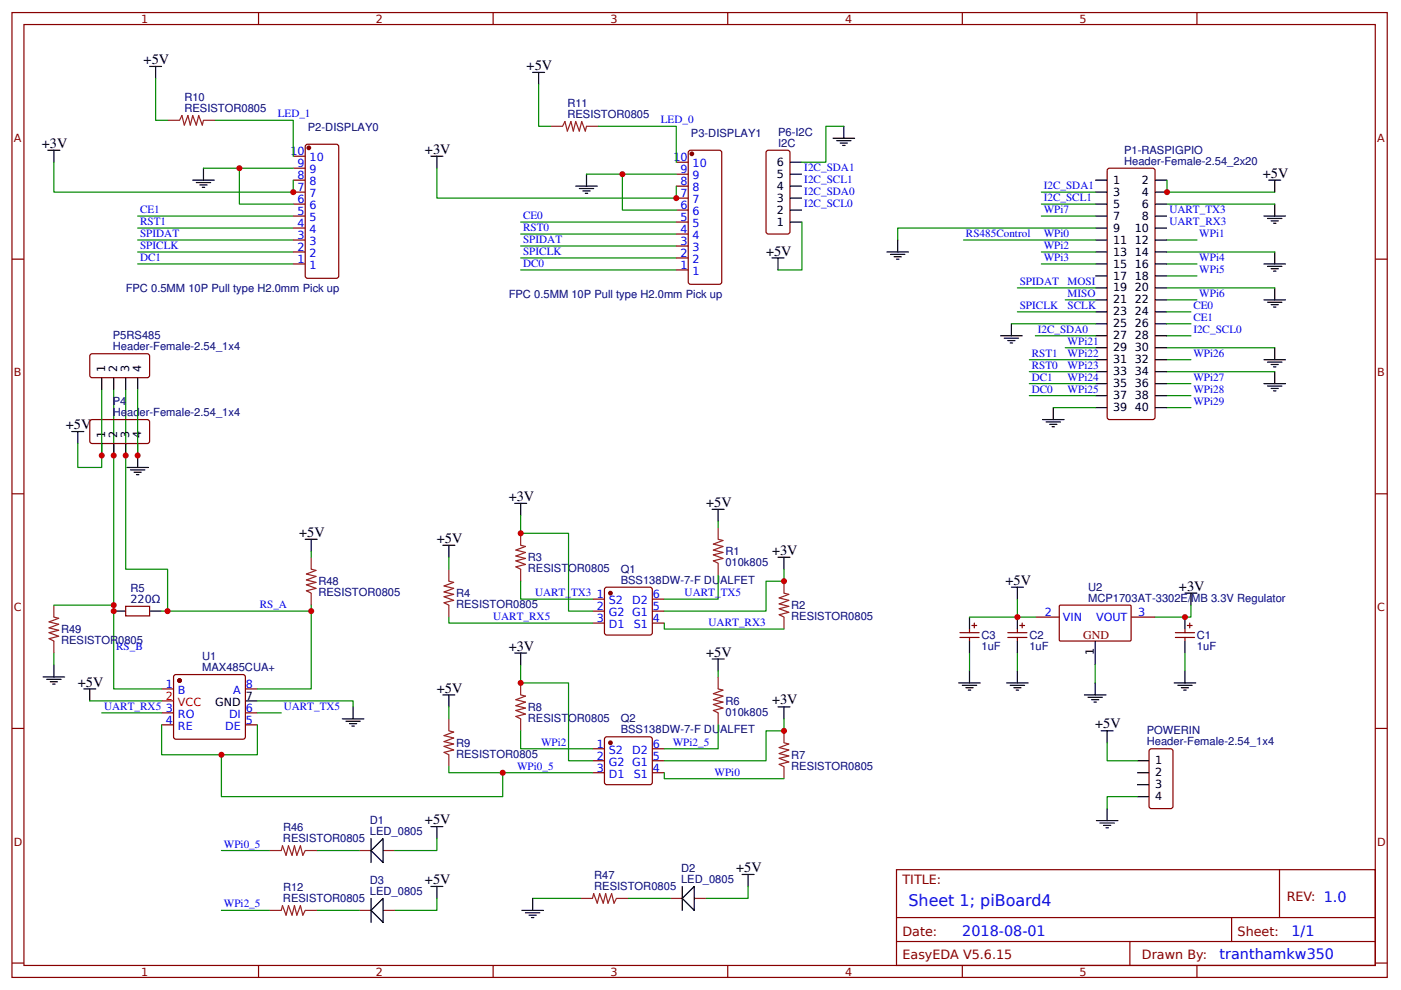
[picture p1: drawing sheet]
<svg xmlns="http://www.w3.org/2000/svg" width="310mm" height="219mm" viewBox="0 0 310 219" stroke-linecap="round" stroke-linejoin="round" font-family="sans-serif">
<g fill="none" stroke="#800" stroke-width=".26">
<path d="M2.6 2.8h304.1v213.2h-304.1zM5.3 5.4h298.7v208h-298.7zM57.1 2.8v2.6M109 2.8v2.6M160.9 2.8v2.6M212.7 2.8v2.6M264.6 2.8v2.6M64.8 34.5h2.7M64.8 37.2h2.7M64.8 39.8h2.7M67.7 32l6.6-.1 .3 .1 .3 .4v28.6l-.1 .3-.5 .2h-6.3l-.3-.1-.2-.4v-28.6zM149.5 35.9h2.6"/>
<path d="M149.5 38.5h2.6M152.2 33.5l.5-.3h6.3l.5 .3v.2v28.6v.3l-.5 .2h-6.3l-.5-.2-.1-.3zM169.4 33.5l.5-.3h4.2l.5 .3v.2v17.5v.3l-.5 .2h-4.2l-.5-.2-.1-.3zM244.8 37.4l.5-.2h9.5l.5 .2v.3v54.5v.3l-.5 .2h-9.5l-.5-.2-.1-.3zM2.6 57.3h2.7M64.8 42.5h2.7M64.8 45.1h2.7M64.8 47.8h2.7M64.8 50.4h2.7M64.8 53h2.7M64.8 55.7h2.7M64.8 58.3h2.7"/>
<path d="M149.5 41.1h2.6M149.5 43.8h2.6M149.5 46.4h2.6M149.5 49.1h2.6M149.5 51.7h2.6M149.5 54.4h2.6M149.5 57h2.6M149.5 59.7h2.6M304 57.3h2.7M19.9 78.4l.5-.2 12.4 .1 .3 .4-.1 4.5-.5 .3-12.4-.1-.3-.5zM20.1 92.8h12.7l.3 .5-.1 4.5-.5 .2h-12.4l-.3-.5v-4.2zM2.6 109.1h2.7"/>
<path d="M304 109.1h2.7M27.8 134h5.3v2.1h-5.3zM131 132.4h2.6M131 135.1h2.6M131 137.7h2.6M133.7 130l.4-.2 9.8 .1 .3 .4-.1 9.8-.4 .3-9.8-.1-.3-.5zM144.2 132.4h2.6M144.2 135.1h2.6M144.2 137.7h2.6M212.2 139.8h4.2M214.3 139v.8M214.8 138.2h1.1"/>
<path d="M215.4 137.7v1.1M222.8 139.8h4.2M224.9 139v.8M225.4 138.2h1.1M226 137.7v1.1M228.9 136.4h5.3M234.2 133.9l.2-.2 15.5 .1 .1 .2v7.6l-.2 .1-15.5-.1-.1-.2zM250 136.4h5.3M259.8 139.8h4.3M261.9 139v.8M262.5 138.2h1M263 137.7v1.1"/>
<path d="M35.7 152.3h2.7M35.7 157.6h2.7M38.6 149.2h15.4l.2 .4v13.5l-.5 .3-15.1-.1-.2-.4v-13.3zM54.2 152.3h2.7M54.2 157.6h2.7M212.2 140.9h4.2M214.3 140.9v.8M222.8 140.9h4.2M224.9 140.9v.8M259.8 140.9h4.3M261.9 140.9v.8M2.6 161h2.7"/>
<path d="M35.7 160.2h2.7M54.2 160.2h2.7M131 165.5h2.6M131 168.1h2.6M131 170.8h2.6M133.7 163.1l.4-.2h9.8l.3 .5-.1 9.8-.4 .2h-9.8l-.3-.5zM144.2 165.5h2.6M144.2 168.1h2.6M144.2 170.8h2.6M254.1 165.8l.4-.3h4.3l.4 .3 .1 12.4-.3 .5h-4.5l-.4-.2zM304 161h2.7M198.2 192.2h105.8v21.2h-105.8z"/>
<path d="M282.8 192.2v10.6M2.6 212.9h2.7M57.1 213.4v2.6M109 213.4v2.6M160.9 213.4v2.6M198.2 202.8h105.8M198.2 208.1h105.8M212.7 213.4v2.6M249.8 208.1v5.3M264.6 213.4v2.6M272.3 202.8v5.3M304 212.9h2.7"/>
</g>
<g fill="none" stroke="#000" stroke-width=".26">
<path d="M33.1 14.7h2.6M34.4 14.7v2.6M117.7 16h2.7M119.1 16v2.7M10.6 33.2h2.6M11.9 33.2v2.7M42.6 39.8h4.8M45 37.2v2.6M95.2 34.5h2.7M96.6 34.5v2.7M129.6 38.5v2.6M174.6 38.5h2.7"/>
<path d="M174.6 35.9h2.7M184.1 30.6h4.8M184.9 31.1h3.2M185.7 31.6h1.6M186.3 32.1h.5M186.5 27.9v2.7M242.1 39.8h2.6M255.3 39.8h2.7M280.5 39.8h2.6M281.8 39.8v2.7M43.4 40.3h3.2M44.2 40.9h1.6"/>
<path d="M44.7 41.4h.5M127.3 41.1h4.7M128.1 41.7h3.1M128.9 42.2h1.5M129.4 42.7h.5M170.7 57h2.6M172 57v2.7M174.6 41.1h2.7M174.6 49.1h2.7M174.6 46.4h2.7M174.6 43.8h2.7M196.1 55.7h4.7"/>
<path d="M196.8 56.2h3.2M197.6 56.8h1.6M198.2 57.3h.5M198.4 53v2.7M242.1 42.5h2.6M242.1 45.1h2.6M242.1 47.8h2.6M242.1 50.4h2.6M242.1 53h2.6M242.1 55.7h2.6M242.1 58.3h2.6M255.3 42.5h2.7"/>
<path d="M255.3 45.1h2.7M255.3 47.8h2.7M255.3 50.4h2.7M255.3 53h2.7M255.3 55.7h2.7M255.3 58.3h2.7M279.4 47.8h4.8M279.4 58.3h4.8M280.2 48.3h3.2M280.2 58.9h3.2M281 48.8h1.6M281 59.4h1.6"/>
<path d="M281.5 49.3h.5M281.5 59.9h.5M281.8 45.1v2.7M281.8 55.7v2.6M221.2 74.2h4.8M222 74.7h3.2M222.8 75.3h1.6M223.3 75.8h.5M223.6 71.6v2.6M242.1 61h2.6M242.1 63.6h2.6M242.1 66.3h2.6"/>
<path d="M242.1 68.9h2.6M242.1 71.6h2.6M242.1 74.2h2.6M242.1 76.9h2.6M242.1 79.5h2.6M255.3 61h2.7M255.3 63.6h2.7M255.3 66.3h2.7M255.3 68.9h2.7M255.3 71.6h2.7M255.3 74.2h2.7M255.3 76.9h2.7"/>
<path d="M255.3 79.5h2.7M279.4 66.3h4.8M279.4 79.5h4.8M280.2 66.8h3.2M281 67.3h1.6M281.5 67.9h.5M281.8 63.6v2.7M281.8 76.9v2.6M15.9 95.4h2.6M17.2 95.4v2.6M22.5 83.5v2.6M22.5 98v2.7"/>
<path d="M25.1 83.5v2.6M25.1 98v2.7M27.8 83.5v2.6M27.8 98v2.7M30.4 83.5v2.6M30.4 98v5.3M230.5 92.7h4.7M231.2 93.3h3.2M232 93.8h1.6M232.6 94.3h.5M232.8 90.1v2.6M242.1 82.2h2.6"/>
<path d="M242.1 84.8h2.6M242.1 87.4h2.6M242.1 90.1h2.6M255.3 82.2h2.7M255.3 84.8h2.7M255.3 87.4h2.7M255.3 90.1h2.7M279.4 84.8h4.8M280.2 85.3h3.2M280.2 80h3.2M281 85.9h1.6M281 80.6h1.6"/>
<path d="M281.5 86.4h.5M281.5 81.1h.5M281.8 82.2v2.6M28 103.3h4.8M28.8 103.8h3.2M29.6 104.4h1.6M30.2 104.9h.5M67.5 119.2h2.6M68.8 119.2v2.6M113.8 111.3h2.6M115.1 111.3v2.6M157.4 112.6h2.7"/>
<path d="M158.7 112.6v2.6M25.1 135.1h2.7M33.1 135.1h2.6M97.9 120.5h2.6M99.2 120.5v2.7M172 123.2h2.6M173.3 123.2v2.6M214.3 136.4v2.6M223.6 129.8h2.6M224.9 129.8v2.6M224.9 136.4v2.6M261.9 131.1h2.7"/>
<path d="M261.9 136.4v2.6M263.3 131.1v2.6M9.5 149.6h4.8M10.3 150.2h3.2M11.1 150.7h1.6M11.6 151.2h.6M11.9 147v2.6M18.5 152.3h2.7M19.8 152.3v2.6M54.2 154.9h2.7M75.7 158.9h4.7M76.5 159.4h3.1"/>
<path d="M77.3 159.9h1.5M78.1 156.2v2.7M97.9 153.6h2.6M99.2 153.6v2.6M113.8 144.3h2.6M115.1 144.3v2.7M157.4 145.7h2.7M158.7 145.7v2.6M172 156.2h2.6M173.3 156.2v2.7M211.9 150.9h4.8M212.7 151.5h3.2"/>
<path d="M213.5 152h1.6M214 152.5h.6M214.3 141.7v2.6M214.3 148.3v2.6M222.5 150.9h4.8M223.3 151.5h3.2M224.1 152h1.6M224.6 152.5h.6M224.9 141.7v2.6M224.9 148.3v2.6M239.7 153.6h4.8M240.5 154.1h3.2"/>
<path d="M241.3 154.6h1.6M241.8 155.2h.6M242.1 141.7v5.3M242.1 150.9v2.7M259.6 150.9h4.7M260.3 151.5h3.2M261.1 152h1.6M261.7 152.5h.5M261.9 141.7v2.6M261.9 148.3v2.6M77.8 160.5h.5M243.4 161.5h2.7"/>
<path d="M244.7 161.5v2.7M244.7 178.7v2.7M251.4 168.1h2.6M251.4 170.8h2.6M251.4 173.4h2.6M251.4 176.1h2.6M82 188l2.7-2.7v5.3zM82 185.3v5.3M82 198.6v5.3M95.2 182.7h2.7M95.2 195.9h2.7M96.6 182.7v2.6"/>
<path d="M96.6 195.9v2.7M117.7 198.6v2.6M150.8 195.9v5.3M153.5 195.9v5.3l-2.7-2.6zM164 193.3h2.7M165.4 193.3v2.6M242.4 181.4h4.7M243.2 181.9h3.1M243.9 182.4h1.6M244.5 183h.5M82 201.2l2.7-2.6v5.3zM115.4 201.2h4.7"/>
<path d="M116.2 201.7h3.1M116.9 202.3h1.6M117.5 202.8h.5"/>
</g>
<g fill="none" stroke="#080" stroke-width=".26">
<path d="M34.4 17.3v9.3h2.6M119.1 18.7v9.2h2.6M11.9 35.9v6.6h52.9v-2.7M45 37.2h19.8M47.6 26.6h17.2v7.9M52.9 37.2v7.9h11.9M96.6 37.2v6.6h52.9v-2.7M129.6 38.5h19.9M132.3 27.9h17.2v8M137.6 38.5v7.9h11.9M186.5 27.9h-3.9v8h-5.3M258 39.8v2.7h23.8"/>
<path d="M30.4 55.7h34.4M30.4 53h34.4M30.4 58.3h34.4M30.4 47.8h34.4M30.4 50.4h34.4M115.1 54.4h34.4M115.1 57h34.4M115.1 59.7h34.4M115.1 51.7h34.4M115.1 49.1h34.4M177.3 49.1v10.6h-5.3M213 53h29.1"/>
<path d="M230.2 45.1h11.9M230.2 55.7h11.9M230.2 42.5h11.9M230.2 58.3h11.9M230.2 47.8h11.9M242.1 50.4h-43.7v2.6M258 45.1h23.8M258 55.7h23.8M258 53h6.6M258 58.3h6.6M223.6 71.6h18.5M224.9 63.6h17.2"/>
<path d="M224.9 68.9h17.2M227.5 79.5h14.6M228.9 74.2h13.2M235.5 66.3h6.6M235.5 76.9h6.6M258 71.6h5.3M258 63.6h23.8M258 61h6.6M258 66.3h6.6M258 76.9h23.8M258 79.5h5.3M258 74.2h5.3"/>
<path d="M258 68.9h5.3M22.5 86.1v17.2h-5.3v-5.3M25.1 86.1v66.2h10.6M27.8 86.1v39.7h9.2v9.3h-1.3M30.4 86.1v14.6M227.5 82.2h14.6M227.5 84.8h14.6M227.5 87.4h14.6M232.8 90.1h9.3M258 90.1h5.3M258 82.2h23.8M258 84.8h5.3"/>
<path d="M258 87.4h5.3M115.1 113.9v4h10.6v17.2h5.3M158.7 115.2v1.3M11.9 133.7h13.2M37 135.1h31.8v17.2h-11.9M68.8 121.8v1.4M68.8 133.7v1.4M99.2 136.4v1.3h31.8M99.2 123.2v2.6M115.1 128.5v3.9h15.9M146.8 137.7v1.3h26.5M158.7 127.1v5.3h-11.9"/>
<path d="M173.3 125.8v2.7h-4v6.6h-22.5M214.3 136.4h10.6M224.9 132.4v4h4M263.3 133.7v2.7h-8M11.9 144.3v2.7M19.8 154.9h15.9M22.5 157.6h13.2M56.9 154.9h21.2v1.3M56.9 157.6h5.3M99.2 156.2v2.7M115.1 147v3.9h10.6v17.2h5.3M158.7 148.3v1.3"/>
<path d="M173.3 158.9v2.6h-4v6.6h-22.5M214.3 144.3v4M224.9 144.3v4M242.1 147v3.9M261.9 144.3v4M35.7 160.2v6.6h21.2v-6.6M48.9 166.8v9.3h62.2v-5.3M99.2 169.5v1.3h31.8M115.1 161.5v4h15.9M146.8 170.8v1.3h26.5M158.7 160.2v5.3h-11.9M244.7 164.2v3.9h6.7"/>
<path d="M251.4 176.1h-6.7v2.6M48.9 188h10.6M70.1 188h9.3M96.6 185.3v2.7h-9.3M96.6 198.6v2.6h-9.3M117.7 198.6h10.6M138.9 198.6h9.3M165.4 195.9v2.7h-9.3M48.9 201.2h10.6M70.1 201.2h9.3"/>
</g>
<g fill="#800" stroke="#800" stroke-width=".26">
<circle cx="134.9" cy="131.1" r=".4"/>
<circle cx="39.7" cy="150.4" r=".4"/>
<circle cx="134.9" cy="164.2" r=".4"/>
<circle cx="68.3" cy="32.7" r=".4"/>
<circle cx="152.9" cy="34" r=".4"/>
</g>
<g fill="none" stroke="#8d2323" stroke-width=".26">
<path d="M37 26.6h2.7l.5-1.1 .5 2.1 .8-2.1 .6 2.1 .5-2.1 .8 2.1 .5-2.1 .8 2.1 .3-1h2.6M121.7 27.9h2.7l.5-1 .5 2.1 .8-2.1 .5 2.1 .6-2.1 .8 2.1 .5-2.1 .8 2.1 .2-1.1h2.7M115.1 117.9v2.6l1.1 .3-2.2 .8 2.2 .5-2.2 .8 2.2 .5-2.2 .6 2.2 .8-2.2 .5 1.1 .5v2.7M158.7 116.5v2.7l1.1 .3-2.1 .8 2.1 .5-2.1 .8 2.1 .5-2.1 .5 2.1 .8-2.1 .6 1 .5v2.6M11.9 133.7v2.7l1.1 .3-2.2 .8 2.2 .5-2.2 .8 2.2 .5-2.2 .5 2.2 .8-2.2 .6 1.1 .5v2.6M68.8 123.2v2.6l1 .3-2.1 .8 2.1 .5-2.1 .8 2.1 .5-2.1 .5 2.1 .8-2.1 .6 1.1 .5v2.6M99.2 125.8v2.7l1.1 .2-2.1 .8 2.1 .5-2.1 .8 2.1 .6-2.1 .5 2.1 .8-2.1 .5 1 .5v2.7M173.3 128.5v2.6l1.1 .3-2.2 .8 2.2 .5-2.2 .8 2.2 .5-2.2 .5 2.2 .8-2.2 .6 1.1 .5v2.6M99.2 158.9v2.6l1.1 .3-2.1 .8 2.1 .5-2.1 .8 2.1 .5-2.1 .6 2.1 .8-2.1 .5 1 .5v2.7M115.1 150.9v2.7l1.1 .3-2.2 .7 2.2 .6-2.2 .8 2.2 .5-2.2 .5 2.2 .8-2.2 .6 1.1 .5v2.6M158.7 149.6v2.7l1.1 .2-2.1 .8 2.1 .6-2.1 .7 2.1 .6-2.1 .5 2.1 .8-2.1 .5 1 .6v2.6M173.3 161.5v2.7l1.1 .2-2.2 .8 2.2 .6-2.2 .8 2.2 .5-2.2 .5 2.2 .8-2.2 .5 1.1 .6v2.6"/>
<path d="M59.5 188h2.7l.2-1.1 .8 2.1 .6-2.1 .8 2.1 .5-2.1 .5 2.1 .8-2.1 .5 2.1 .6-1h2.6M79.4 188h2.6M84.7 188h2.6M128.3 198.6h2.7l.2-1.1 .8 2.1 .6-2.1 .7 2.1 .6-2.1 .5 2.1 .8-2.1 .5 2.1 .6-1h2.6M148.2 198.6h2.6M153.5 198.6h2.6M59.5 201.2h2.7l.2-1 .8 2.1 .6-2.1 .8 2.1 .5-2.1 .5 2.1 .8-2.1 .5 2.1 .6-1.1h2.6M79.4 201.2h2.6M84.7 201.2h2.6"/>
</g>
<path d="M35.7 154.9h2.7" fill="none" stroke="#f00" stroke-width=".26"/>
<g fill="#c00">
<circle cx="30.4" cy="100.7" r=".66"/>
<circle cx="52.9" cy="37.2" r=".66"/>
<circle cx="64.8" cy="42.5" r=".66"/>
<circle cx="224.9" cy="136.4" r=".66"/>
<circle cx="48.9" cy="166.8" r=".66"/>
<circle cx="111.1" cy="170.8" r=".66"/>
<circle cx="37" cy="135.1" r=".66"/>
<circle cx="258" cy="42.5" r=".66"/>
<circle cx="115.1" cy="117.9" r=".66"/>
<circle cx="173.3" cy="128.5" r=".66"/>
<circle cx="173.3" cy="161.5" r=".66"/>
<circle cx="115.1" cy="150.9" r=".66"/>
<circle cx="261.9" cy="136.4" r=".66"/>
<circle cx="68.8" cy="135.1" r=".66"/>
<circle cx="149.5" cy="43.8" r=".66"/>
<circle cx="137.6" cy="38.5" r=".66"/>
<circle cx="25.1" cy="133.7" r=".66"/>
<circle cx="25.1" cy="135.1" r=".66"/>
<circle cx="22.5" cy="100.7" r=".66"/>
<circle cx="25.1" cy="100.7" r=".66"/>
<circle cx="27.8" cy="100.7" r=".66"/>
</g>
<text font-size="3.5" fill="#00f" x="200.8" y="200.2">Sheet 1; piBoard4</text>
<g font-size="3.2">
<text x="31.7" y="14.2">+5V</text>
<text x="116.4" y="15.5">+5V</text>
<text x="9.3" y="32.7">+3V</text>
<text x="93.9" y="34">+3V</text>
<text x="279.1" y="39.3">+5V</text>
<text x="169.3" y="56.5">+5V</text>
<text x="14.6" y="94.9">+5V</text>
<text x="112.4" y="110.7">+3V</text>
<text x="156.1" y="112.1">+5V</text>
<text x="66.1" y="118.7">+5V</text>
<text x="96.6" y="120">+5V</text>
<text x="170.7" y="122.6">+3V</text>
<text x="222.2" y="129.2">+5V</text>
<text x="260.6" y="130.6">+3V</text>
<text x="112.4" y="143.8">+3V</text>
<text x="156.1" y="145.1">+5V</text>
<text x="17.2" y="151.7">+5V</text>
<text x="96.6" y="153.1">+5V</text>
<text x="170.7" y="155.7">+3V</text>
<text x="242.1" y="161">+5V</text>
<text x="93.9" y="182.2">+5V</text>
<text x="93.9" y="195.4">+5V</text>
<text x="162.7" y="192.7">+5V</text>
</g>
<g font-size="3.2" fill="#00f">
<text x="212.7" y="206.8">2018-08-01</text>
<text x="285.5" y="206.8">1/1</text>
<text x="269.6" y="212.1">tranthamkw350</text>
</g>
<g font-size="2.8" fill="#800">
<text x="199.5" y="195.4">TITLE:</text>
<text x="284.4" y="199.1">REV: 1.0</text>
<text x="199.5" y="206.8">Date:</text>
<text x="273.6" y="206.8">Sheet:</text>
<text x="199.5" y="212.1">EasyEDA V5.6.15</text>
<text x="252.4" y="212.1">Drawn By:</text>
</g>
<text font-size="2.6" fill="#800" x="239.4" y="141.2">GND</text>
<g font-size="2.5" fill="#800">
<text x="31.2" y="5">1</text>
<text x="83.1" y="5">2</text>
<text x="134.9" y="5">3</text>
<text x="186.8" y="5">4</text>
<text x="238.7" y="5">5</text>
<text x="3" y="31.4">A</text>
<text x="304.4" y="31.4">A</text>
<text x="3" y="83.2">B</text>
<text x="304.4" y="83.2">B</text>
<text x="3" y="135.1">C</text>
<text x="304.4" y="135.1">C</text>
<text x="3" y="186.9">D</text>
<text x="304.4" y="186.9">D</text>
<text x="31.2" y="215.6">1</text>
<text x="83.1" y="215.6">2</text>
<text x="134.9" y="215.6">3</text>
<text x="186.8" y="215.6">4</text>
<text x="238.7" y="215.6">5</text>
</g>
<g font-size="2.5" fill="#000080">
<text x="40.8" y="22.4">R10</text>
<text x="125.4" y="23.7">R11</text>
<text x="40.8" y="24.7">RESISTOR0805</text>
<text x="68.1" y="28.9">P2-DISPLAY0</text>
<text x="125.4" y="26.1">RESISTOR0805</text>
<text x="152.7" y="30.2">P3-DISPLAY1</text>
<text x="172" y="32.4">I2C</text>
<text x="172" y="30.1">P6-I2C</text>
<text x="248.5" y="33.9">P1-RASPIGPIO</text>
<text x="248.5" y="36.4">Header-Female-2.54_2x20</text>
<text x="27.8" y="64.6">FPC 0.5MM 10P Pull type H2.0mm Pick up</text>
<text x="112.4" y="65.9">FPC 0.5MM 10P Pull type H2.0mm Pick up</text>
<text x="24.9" y="77.4">Header-Female-2.54_1x4</text>
<text x="24.9" y="75">P5RS485</text>
<text x="24.9" y="89.6">P4</text>
<text x="24.9" y="91.9">Header-Female-2.54_1x4</text>
<text x="116.7" y="124">R3</text>
<text x="160.3" y="125.2">010k805</text>
<text x="160.3" y="122.7">R1</text>
<text x="28.8" y="130.8">R5</text>
<text x="70.4" y="131.8">RESISTOR0805</text>
<text x="70.4" y="129.3">R48</text>
<text x="100.8" y="132">R4</text>
<text x="116.7" y="126.5">RESISTOR0805</text>
<text x="137.2" y="129">BSS138DW-7-F DUALFET</text>
<text x="137.2" y="126.5">Q1</text>
<text x="240.5" y="130.5">U2</text>
<text x="28.8" y="133.2">220Ω</text>
<text x="100.8" y="134.4">RESISTOR0805</text>
<text x="174.9" y="137.1">RESISTOR0805</text>
<text x="174.9" y="134.6">R2</text>
<text x="240.5" y="132.9">MCP1703AT-3302E/MB 3.3V Regulator</text>
<text x="13.5" y="142.4">RESISTOR0805</text>
<text x="13.5" y="139.9">R49</text>
<text x="217" y="143.6">1uF</text>
<text x="217" y="141.2">C3</text>
<text x="227.5" y="143.6">1uF</text>
<text x="227.5" y="141.2">C2</text>
<text x="264.6" y="143.6">1uF</text>
<text x="264.6" y="141.2">C1</text>
<text x="44.7" y="148.3">MAX485CUA+</text>
<text x="44.7" y="145.9">U1</text>
<text x="160.3" y="155.8">R6</text>
<text x="116.7" y="159.6">RESISTOR0805</text>
<text x="116.7" y="157.1">R8</text>
<text x="137.2" y="159.6">Q2</text>
<text x="160.3" y="158.2">010k805</text>
<text x="100.8" y="167.5">RESISTOR0805</text>
<text x="100.8" y="165.1">R9</text>
<text x="137.2" y="162.1">BSS138DW-7-F DUALFET</text>
<text x="174.9" y="167.7">R7</text>
<text x="253.5" y="162.3">POWERIN</text>
<text x="253.5" y="164.7">Header-Female-2.54_1x4</text>
<text x="174.9" y="170.1">RESISTOR0805</text>
<text x="62.6" y="183.8">R46</text>
<text x="81.8" y="184.5">LED_0805</text>
<text x="81.8" y="182.2">D1</text>
<text x="62.6" y="186.1">RESISTOR0805</text>
<text x="62.6" y="197">R12</text>
<text x="81.8" y="197.8">LED_0805</text>
<text x="81.8" y="195.4">D3</text>
<text x="131.3" y="196.7">RESISTOR0805</text>
<text x="131.4" y="194.3">R47</text>
<text x="150.6" y="195.1">LED_0805</text>
<text x="150.6" y="192.7">D2</text>
<text x="62.6" y="199.4">RESISTOR0805</text>
</g>
<g font-size="2.5" fill="#00f">
<text x="61.4" y="25.9">LED_1</text>
<text x="146" y="27.3">LED_0</text>
<text x="64.2" y="34.3">10</text>
<text x="68.4" y="35.6">10</text>
<text x="148.9" y="35.6">10</text>
<text x="65.8" y="36.9">9</text>
<text x="65.8" y="39.6">8</text>
<text x="68.4" y="38.2">9</text>
<text x="68.4" y="40.9">8</text>
<text x="150.4" y="38.2">9</text>
<text x="150.4" y="40.9">8</text>
<text x="153.1" y="36.9">10</text>
<text x="153.1" y="39.6">9</text>
<text x="177.8" y="37.8">I2C_SDA1</text>
<text x="177.8" y="40.5">I2C_SCL1</text>
<text x="230.7" y="41.8">I2C_SDA1</text>
<text x="31" y="47.1">CE1</text>
<text x="65.8" y="42.2">7</text>
<text x="65.8" y="44.8">6</text>
<text x="65.8" y="47.5">5</text>
<text x="68.4" y="43.5">7</text>
<text x="68.4" y="46.2">6</text>
<text x="150.4" y="43.5">7</text>
<text x="150.4" y="46.2">6</text>
<text x="153.1" y="42.2">8</text>
<text x="153.1" y="44.8">7</text>
<text x="153.1" y="47.5">6</text>
<text x="177.8" y="43.1">I2C_SDA0</text>
<text x="177.8" y="45.8">I2C_SCL0</text>
<text x="230.7" y="44.4">I2C_SCL1</text>
<text x="230.7" y="47.1">WPi7</text>
<text x="258.5" y="47.1">UART_TX3</text>
<text x="31" y="52.4">SPIDAT</text>
<text x="31" y="49.7">RST1</text>
<text x="65.8" y="50.1">4</text>
<text x="65.8" y="52.8">3</text>
<text x="68.4" y="48.8">5</text>
<text x="68.4" y="51.5">4</text>
<text x="115.6" y="53.7">SPIDAT</text>
<text x="115.6" y="51.1">RST0</text>
<text x="115.6" y="48.4">CE0</text>
<text x="150.4" y="48.8">5</text>
<text x="150.4" y="51.5">4</text>
<text x="153.1" y="50.1">5</text>
<text x="153.1" y="52.8">4</text>
<text x="213.5" y="52.4">RS485Control</text>
<text x="230.7" y="52.4">WPi0</text>
<text x="258.5" y="49.7">UART_RX3</text>
<text x="265.1" y="52.4">WPi1</text>
<text x="31" y="55">SPICLK</text>
<text x="31" y="57.7">DC1</text>
<text x="65.8" y="55.4">2</text>
<text x="65.8" y="58.1">1</text>
<text x="68.4" y="54.1">3</text>
<text x="68.4" y="56.8">2</text>
<text x="68.4" y="59.4">1</text>
<text x="115.6" y="56.4">SPICLK</text>
<text x="115.6" y="59">DC0</text>
<text x="150.4" y="54.1">3</text>
<text x="150.4" y="56.8">2</text>
<text x="150.4" y="59.4">1</text>
<text x="153.1" y="55.4">3</text>
<text x="153.1" y="58.1">2</text>
<text x="230.7" y="55">WPi2</text>
<text x="230.7" y="57.7">WPi3</text>
<text x="265.1" y="57.7">WPi4</text>
<text x="153.1" y="60.7">1</text>
<text x="225.4" y="63">SPIDAT</text>
<text x="236" y="65.6">MISO</text>
<text x="236" y="63">MOSI</text>
<text x="265.1" y="60.3">WPi5</text>
<text x="265.1" y="65.6">WPi6</text>
<text x="225.4" y="68.3">SPICLK</text>
<text x="236" y="68.3">SCLK</text>
<text x="263.8" y="68.3">CE0</text>
<text x="263.8" y="70.9">CE1</text>
<text x="229.4" y="73.6">I2C_SDA0</text>
<text x="236" y="76.2">WPi21</text>
<text x="263.8" y="73.6">I2C_SCL0</text>
<text x="228.1" y="81.5">RST0</text>
<text x="228.1" y="78.8">RST1</text>
<text x="236" y="78.8">WPi22</text>
<text x="236" y="81.5">WPi23</text>
<text x="263.8" y="78.8">WPi26</text>
<text x="228.1" y="86.8">DC0</text>
<text x="228.1" y="84.1">DC1</text>
<text x="236" y="84.1">WPi24</text>
<text x="236" y="86.8">WPi25</text>
<text x="263.8" y="84.1">WPi27</text>
<text x="263.8" y="86.8">WPi28</text>
<text x="263.8" y="89.4">WPi29</text>
<text x="118.3" y="131.8">UART_TX3</text>
<text x="151.3" y="131.8">UART_TX5</text>
<text x="57.4" y="134.4">RS_A</text>
<text x="109" y="137.1">UART_RX5</text>
<text x="131.9" y="132.2">1</text>
<text x="131.9" y="134.8">2</text>
<text x="131.9" y="137.5">3</text>
<text x="134.6" y="133.5">S2</text>
<text x="134.6" y="136.1">G2 G1</text>
<text x="139.7" y="133.5">D2</text>
<text x="144.3" y="132.2">6</text>
<text x="144.3" y="137.5">4</text>
<text x="144.3" y="134.8">5</text>
<text x="231" y="136.1">2</text>
<text x="234.9" y="137.2">VIN</text>
<text x="242.3" y="137.2">VOUT</text>
<text x="251.6" y="136.1">3</text>
<text x="25.7" y="143.7">RS_B</text>
<text x="134.6" y="138.8">D1</text>
<text x="140.1" y="138.8">S1</text>
<text x="156.6" y="138.4">UART_RX3</text>
<text x="36.7" y="152">1</text>
<text x="39.3" y="153.3">B</text>
<text x="51.6" y="153.3">A</text>
<text x="54.4" y="152">8</text>
<text x="23" y="156.9">UART_RX5</text>
<text x="36.7" y="157.3">3</text>
<text x="36.7" y="159.9">4</text>
<text x="39.3" y="158.6">RO</text>
<text x="39.3" y="161.3">RE</text>
<text x="49.8" y="161.3">DE</text>
<text x="50.6" y="158.6">DI</text>
<text x="54.4" y="159.9">5</text>
<text x="54.4" y="157.3">6</text>
<text x="62.7" y="156.9">UART_TX5</text>
<text x="119.6" y="164.8">WPi2</text>
<text x="131.9" y="165.2">1</text>
<text x="131.9" y="167.9">2</text>
<text x="134.6" y="166.6">S2</text>
<text x="139.7" y="166.6">D2</text>
<text x="144.3" y="165.2">6</text>
<text x="144.3" y="167.9">5</text>
<text x="148.7" y="164.8">WPi2_5</text>
<text x="114.3" y="170.1">WPi0_5</text>
<text x="131.9" y="170.5">3</text>
<text x="134.6" y="169.2">G2 G1</text>
<text x="134.6" y="171.8">D1</text>
<text x="140.1" y="171.8">S1</text>
<text x="144.3" y="170.5">4</text>
<text x="158" y="171.4">WPi0</text>
<text x="49.5" y="187.3">WPi0_5</text>
<text x="49.5" y="200.6">WPi2_5</text>
</g>
<g font-size="2.5">
<text x="171.7" y="41.9">4</text>
<text x="171.7" y="39.3">5</text>
<text x="171.7" y="36.6">6</text>
<text x="246.1" y="40.6">1</text>
<text x="252.4" y="40.6">2</text>
<text x="171.7" y="47.2">2</text>
<text x="171.7" y="44.6">3</text>
<text x="246.1" y="43.3">3</text>
<text x="246.1" y="45.9">5</text>
<text x="252.4" y="43.3">4</text>
<text x="252.4" y="45.9">6</text>
<text x="171.7" y="49.9">1</text>
<text x="246.1" y="48.6">7</text>
<text x="246.1" y="51.2">9</text>
<text x="246.1" y="53.8">11</text>
<text x="250.9" y="51.2">10</text>
<text x="250.9" y="53.8">12</text>
<text x="252.4" y="48.6">8</text>
<text x="246.1" y="56.5">13</text>
<text x="246.1" y="59.1">15</text>
<text x="250.9" y="56.5">14</text>
<text x="250.9" y="59.1">16</text>
<text x="246.1" y="61.8">17</text>
<text x="246.1" y="64.4">19</text>
<text x="250.9" y="61.8">18</text>
<text x="250.9" y="64.4">20</text>
<text x="246.1" y="67.1">21</text>
<text x="246.1" y="69.7">23</text>
<text x="250.9" y="67.1">22</text>
<text x="250.9" y="69.7">24</text>
<text x="246.1" y="72.4">25</text>
<text x="246.1" y="75">27</text>
<text x="246.1" y="77.7">29</text>
<text x="250.9" y="72.4">26</text>
<text x="250.9" y="75">28</text>
<text x="250.9" y="77.7">30</text>
<text x="23.3" y="82.2" transform="rotate(-90 23.3 82.2)">1</text>
<text x="25.9" y="82.2" transform="rotate(-90 25.9 82.2)">2</text>
<text x="28.6" y="82.2" transform="rotate(-90 28.6 82.2)">3</text>
<text x="31.2" y="82.2" transform="rotate(-90 31.2 82.2)">4</text>
<text x="246.1" y="80.3">31</text>
<text x="246.1" y="82.9">33</text>
<text x="250.9" y="80.3">32</text>
<text x="250.9" y="82.9">34</text>
<text x="246.1" y="85.6">35</text>
<text x="246.1" y="88.2">37</text>
<text x="250.9" y="85.6">36</text>
<text x="250.9" y="88.2">38</text>
<text x="246.1" y="90.9">39</text>
<text x="250.9" y="90.9">40</text>
<text x="23.3" y="96.7" transform="rotate(-90 23.3 96.7)">1</text>
<text x="25.9" y="96.7" transform="rotate(-90 25.9 96.7)">2</text>
<text x="28.6" y="96.7" transform="rotate(-90 28.6 96.7)">3</text>
<text x="31.2" y="96.7" transform="rotate(-90 31.2 96.7)">4</text>
<text x="241.8" y="144.8" transform="rotate(-90 241.8 144.8)">1</text>
<text x="47.6" y="156">GND</text>
<text x="54.4" y="154.6">7</text>
<text x="255.3" y="168.9">1</text>
<text x="255.3" y="171.6">2</text>
<text x="255.3" y="174.2">3</text>
<text x="255.3" y="176.9">4</text>
</g>
<g font-size="2.5" fill="#f00">
<text x="36.7" y="154.6">2</text>
<text x="39.3" y="156">VCC</text>
</g>
</svg>
